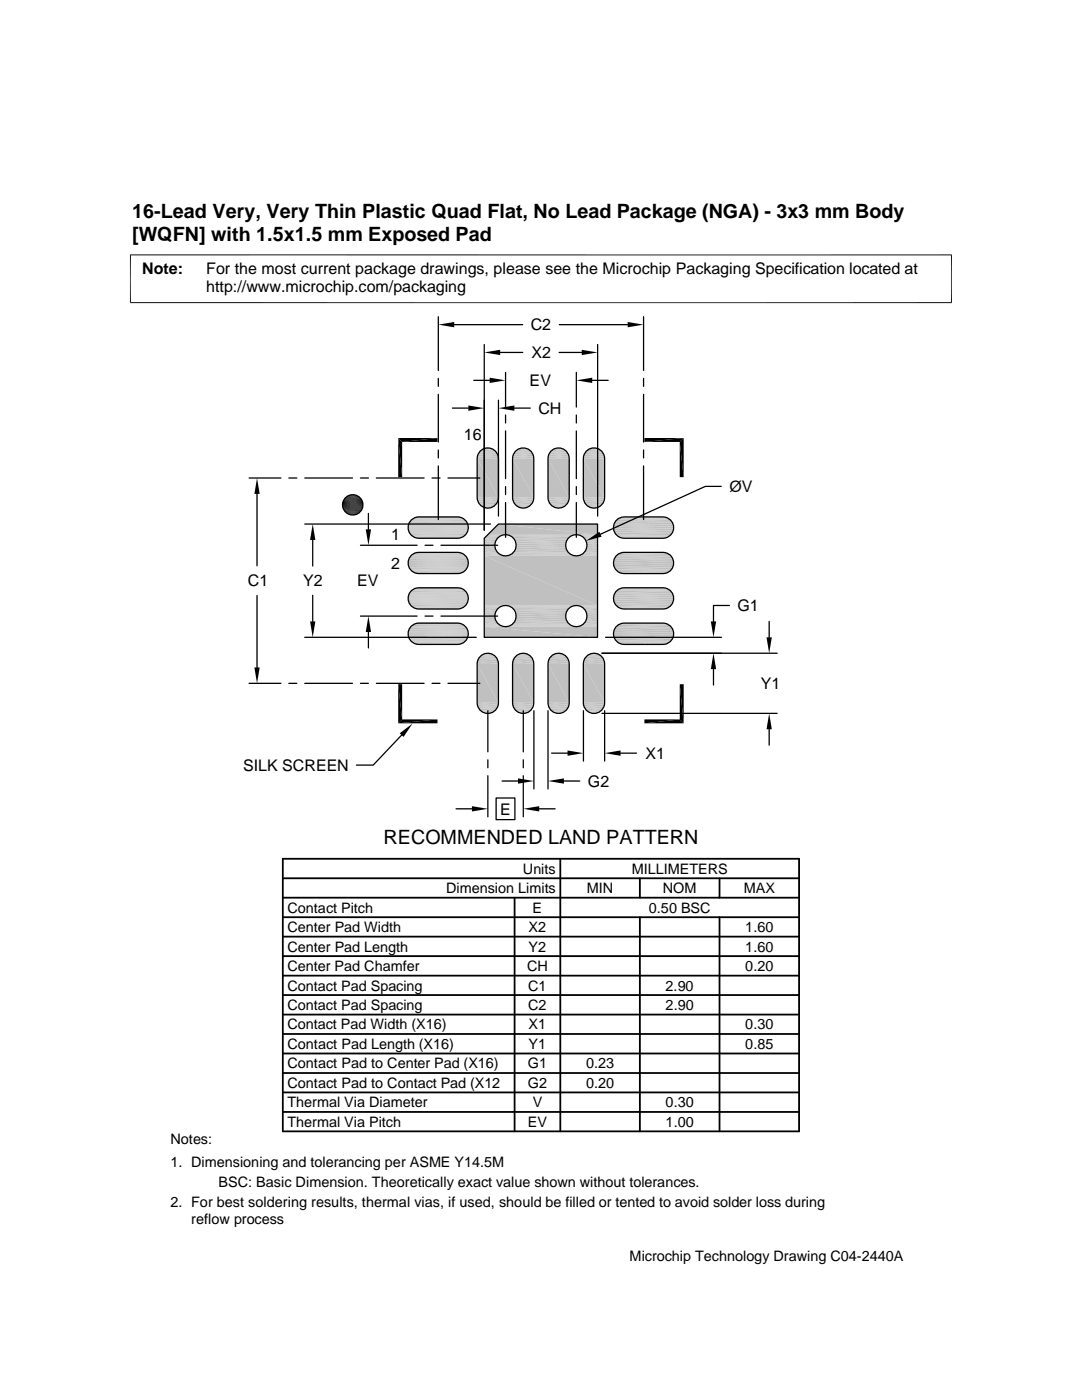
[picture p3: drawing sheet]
<svg xmlns="http://www.w3.org/2000/svg" width="216mm" height="279mm" viewBox="0 0 216 279" stroke-linecap="round" stroke-linejoin="round" font-family="sans-serif">
<g fill="#c0c0c0">
<path d="M96.9 89.4h.8z"/>
<path d="M104 89.4h.8z"/>
<path d="M111 89.4h.9z"/>
<path d="M118.1 89.4h.8z"/>
<path d="M117.7 89.6l.4-.2 1.2 .2z"/>
<path d="M118.1 89.4l1.2 .2z"/>
<path d="M110.7 89.6l.3-.2 1.3 .2z"/>
<path d="M111 89.4l1.3 .2z"/>
<path d="M103.6 89.6l.4-.2 1.2 .2z"/>
<path d="M104 89.4l1.2 .2z"/>
<path d="M96.5 89.6l.4-.2 1.2 .2z"/>
<path d="M96.9 89.4l1.2 .2z"/>
</g>
<path d="M117.3 89.7h2.4" fill="none" stroke="#c0c0c0" stroke-width=".2"/>
<path d="M117.7 89.6h1.6l.4 .1z" fill="#c0c0c0"/>
<path d="M110.3 89.7h2.3" fill="none" stroke="#c0c0c0" stroke-width=".2"/>
<path d="M110.7 89.6h1.6l.3 .1z" fill="#c0c0c0"/>
<path d="M103.2 89.7h2.4" fill="none" stroke="#c0c0c0" stroke-width=".2"/>
<path d="M103.6 89.6h1.6l.4 .1z" fill="#c0c0c0"/>
<path d="M96.2 89.7h2.3" fill="none" stroke="#c0c0c0" stroke-width=".2"/>
<path d="M96.5 89.6h1.6l.4 .1z" fill="#c0c0c0"/>
<path d="M95.8 89.9h3M102.9 89.9h3M110 89.9h3M117 89.9h3" fill="none" stroke="#c0c0c0" stroke-width=".28"/>
<path d="M95.6 90.2h3.5M102.6 90.2h3.6M109.7 90.2h3.5M116.8 90.2h3.5" fill="none" stroke="#c0c0c0" stroke-width=".32"/>
<path d="M95.4 90.5h3.9M102.4 90.5h4M109.5 90.5h3.9M116.6 90.5h3.9" fill="none" stroke="#c0c0c0" stroke-width=".36"/>
<path d="M95.2 90.9h4.2M102.3 90.9h4.2M109.4 90.9h4.1M116.4 90.9h4.2" fill="none" stroke="#c0c0c0" stroke-width=".4"/>
<path d="M95.2 91.3h4.3M102.3 91.3h4.2M109.3 91.3h4.3M116.4 91.3h4.2" fill="none" stroke="#c0c0c0" stroke-width=".42"/>
<g fill="#c0c0c0">
<path d="M116.4 91.5l4.3 7.8h-4.3z"/>
<path d="M116.4 91.5h4.3v7.8z"/>
<path d="M109.3 91.5l4.3 7.8h-4.3z"/>
<path d="M109.3 91.5h4.3v7.8z"/>
<path d="M102.3 91.5l4.2 7.8h-4.2z"/>
<path d="M102.3 91.5h4.2v7.8z"/>
<path d="M95.2 91.5l4.3 7.8h-4.3z"/>
<path d="M95.2 91.5h4.3v7.8z"/>
</g>
<path d="M95.2 99.5h4.3M95.2 99.9h4.2M102.3 99.5h4.2M102.3 99.9h4.2M109.3 99.5h4.3M109.4 99.9h4.1M116.4 99.5h4.3M116.4 99.9h4.2" fill="none" stroke="#c0c0c0" stroke-width=".38"/>
<path d="M95.4 100.2h3.9M102.4 100.2h4M109.5 100.2h3.9M116.5 100.2h4" fill="none" stroke="#c0c0c0" stroke-width=".34"/>
<path d="M95.5 100.6h3.6M102.6 100.6h3.6M109.7 100.6h3.6M116.7 100.6h3.6" fill="none" stroke="#c0c0c0" stroke-width=".32"/>
<path d="M95.8 100.8h3.1M102.8 100.8h3.2M109.9 100.8h3.1M117 100.8h3.1" fill="none" stroke="#c0c0c0" stroke-width=".28"/>
<path d="M96.1 101.1h2.5M103.1 101.1h2.6M110.2 101.1h2.5M117.2 101.1h2.6" fill="none" stroke="#c0c0c0" stroke-width=".2"/>
<g fill="#c0c0c0">
<path d="M117.6 101.2l1.5 .1h-1.2z"/>
<path d="M117.6 101.2h1.9l-.4 .1z"/>
<path d="M110.5 101.2l1.5 .1h-1.1z"/>
<path d="M110.5 101.2h1.9l-.4 .1z"/>
<path d="M103.5 101.2l1.5 .1h-1.2z"/>
<path d="M103.5 101.2h1.8l-.3 .1z"/>
<path d="M96.4 101.2l1.5 .1h-1.1z"/>
<path d="M96.4 101.2h1.9l-.4 .1z"/>
<path d="M117.9 101.3l.8 .1z"/>
<path d="M117.9 101.3h1.2z"/>
<path d="M110.9 101.3l.8 .1z"/>
<path d="M110.9 101.3h1.1z"/>
<path d="M103.8 101.3l.8 .1z"/>
<path d="M103.8 101.3h1.2z"/>
<path d="M96.8 101.3l.7 .1z"/>
<path d="M96.8 101.3h1.1z"/>
</g>
<g fill="none" stroke="#c0c0c0" stroke-width=".2">
<path d="M81.4 105.2h12M81.4 112.3h12M81.4 119.3h12M81.4 112.4h12M81.4 119.5h12M81.5 104.8h11.9M81.5 111.9h11.9M81.5 118.9h11.9M81.5 105.8h11.9M81.5 112.9h11.9M81.5 119.9h11.9M81.6 104.4h11.7"/>
<path d="M81.6 111.5h11.7M81.6 118.5h11.7M81.6 106.2h11.7M81.6 113.2h11.7M81.8 106.5h11.3M81.8 113.6h11.3M81.8 104.1h11.3M81.8 111.1h11.3M81.8 118.2h11.3M82.1 106.8h10.7M82.1 113.9h10.7M82.1 103.8h10.7"/>
<path d="M82.1 110.8h10.7M82.1 117.9h10.7M82.1 114h10.7M82.1 103.6h10.7M82.1 110.7h10.7M82.1 117.8h10.7M82.4 103.5h10.1M82.4 110.6h10.1M82.4 117.6h10.1M82.4 107.1h10.1M82.4 114.1h10.1M82.4 103.4h10"/>
<path d="M82.4 110.5h10M82.4 117.5h10M82.4 107.2h10M82.4 114.2h10M82.7 107.3h9.4M82.7 114.3h9.4M82.7 103.3h9.4M82.7 110.4h9.4M82.7 117.5h9.4M82.8 103.3h9.3M82.8 110.3h9.3M82.8 117.4h9.3"/>
<path d="M82.8 107.3h9.3M82.8 114.4h9.3M83.1 107.4h8.6M83.1 114.4h8.6M83.1 103.2h8.6M83.1 110.3h8.6M83.1 117.3h8.6M83.2 110.3h8.5M123.4 107.2h10M123.4 114.2h10M123.4 103.4h10M123.4 110.5h10"/>
<path d="M123.4 117.5h10M123.8 103.3h9.3M123.8 110.3h9.3M123.8 117.4h9.3M123.8 107.3h9.3M123.8 114.4h9.3M124.1 107.4h8.6M124.1 114.5h8.6M124.1 103.2h8.6M124.1 110.3h8.6M124.1 117.3h8.6M81.4 126.6h12"/>
<path d="M81.5 126h11.9M81.5 127h11.9M81.6 125.6h11.7M81.6 120.3h11.7M81.6 127.4h11.7M81.8 120.6h11.3M81.8 127.7h11.3M81.8 125.3h11.3M82.1 121h10.7M82.1 128h10.7M82.1 125h10.7M82.1 121.1h10.7"/>
<path d="M82.1 128.2h10.7M82.4 124.7h10.1M82.4 121.2h10.1M82.4 128.3h10.1M82.4 124.6h10M82.4 121.3h10M82.4 128.4h10M82.7 121.4h9.4M82.7 128.4h9.4M82.7 124.5h9.4M82.8 124.4h9.3M82.8 121.4h9.3"/>
<path d="M82.8 128.5h9.3M83.1 121.5h8.6M83.1 128.6h8.6M83.1 124.4h8.6M83.2 128.6h8.5M83.2 124.4h8.5M123.4 121.3h10M123.4 128.4h10M123.4 124.6h10M123.8 124.4h9.3M123.8 121.4h9.3M123.8 128.5h9.3"/>
<path d="M124.1 121.5h8.6M124.1 128.6h8.6M124.1 124.4h8.6"/>
</g>
<g fill="none" stroke="#c0c0c0" stroke-width=".23">
<path d="M81.4 119.1h12M81.4 112.7h12M81.5 106h11.9M81.5 104.6h11.9M81.5 111.7h11.9M81.7 106.4h11.5M81.7 113.4h11.5M81.7 104.2h11.5M81.7 111.3h11.5M81.7 118.4h11.5M81.9 111h11.1M81.9 118h11.1"/>
<path d="M81.9 113.7h11.1M123.1 103.6h10.6M123.1 110.7h10.6M123.1 117.7h10.6M123.1 114h10.6M81.5 120.1h11.9M81.5 127.2h11.9M81.5 125.8h11.9M81.7 120.5h11.5M81.7 127.5h11.5M81.7 125.4h11.5M81.9 120.8h11.1"/>
<path d="M123.1 121.1h10.6M123.1 128.2h10.6"/>
</g>
<path d="M122.8 103.9h11.2M122.8 110.9h11.2M122.8 118h11.2M122.8 113.8h11.2M122.8 120.8h11.2M122.8 127.9h11.2" fill="none" stroke="#c0c0c0" stroke-width=".3"/>
<g fill="none" stroke="#c0c0c0" stroke-width=".21">
<path d="M81.4 105.4h12M81.4 105h12M81.4 112.1h12M81.4 105.6h12M81.4 119.7h12M81.5 113.1h11.9M81.5 118.7h11.9M81.9 103.9h11.1M81.9 106.7h11.1M82.1 107h10.7M81.4 126.4h12M81.4 126.2h12"/>
<path d="M81.4 126.8h12M81.9 125.1h11.1M81.9 127.9h11.1M82.1 124.8h10.7"/>
</g>
<path d="M122.6 104.2h11.6M122.6 111.3h11.6M122.6 106.4h11.6M122.6 125.4h11.6M122.6 120.5h11.6M122.6 127.6h11.6" fill="none" stroke="#c0c0c0" stroke-width=".34"/>
<path d="M122.5 106.1h11.8M122.5 113.1h11.8M122.5 104.5h11.8M122.5 111.6h11.8M122.5 118.6h11.8M122.5 120.2h11.8M122.5 127.2h11.8M122.5 125.7h11.8" fill="none" stroke="#c0c0c0" stroke-width=".36"/>
<path d="M122.4 104.9h12M122.4 112h12M122.4 105.7h12M122.4 112.4h12M122.4 119.4h12M122.4 119.8h12M122.4 126.1h12M122.4 126.9h12" fill="none" stroke="#c0c0c0" stroke-width=".38"/>
<path d="M122.4 119h12M122.4 105.3h12M122.4 112.7h12M122.4 126.5h12" fill="none" stroke="#c0c0c0" stroke-width=".4"/>
<path d="M122.8 106.7h11.2M122.8 125.1h11.2" fill="none" stroke="#c0c0c0" stroke-width=".28"/>
<path d="M123.1 107h10.6M123.1 124.8h10.6" fill="none" stroke="#c0c0c0" stroke-width=".25"/>
<path d="M122.6 118.3h11.6M122.6 113.5h11.6" fill="none" stroke="#c0c0c0" stroke-width=".32"/>
<g fill="#c0c0c0">
<path d="M118.4 130.4h.2z"/>
<path d="M118.1 130.4h.8z"/>
<path d="M118.4 130.4h.5z"/>
<path d="M110.9 130.5h1.1z"/>
<path d="M111.3 130.4l.7 .1z"/>
<path d="M103.8 130.5h1.2z"/>
<path d="M104.2 130.4l.8 .1z"/>
<path d="M96.8 130.5h1.1z"/>
<path d="M97.1 130.4l.8 .1z"/>
<path d="M117.7 130.5l.4-.1 1.2 .1z"/>
<path d="M118.1 130.4l1.2 .1z"/>
<path d="M110.5 130.6l.4-.1 1.5 .1z"/>
<path d="M110.9 130.5h1.1l.4 .1z"/>
<path d="M103.5 130.6l.3-.1 1.5 .1z"/>
<path d="M103.8 130.5h1.2l.3 .1z"/>
<path d="M96.4 130.6l.4-.1 1.5 .1z"/>
<path d="M96.8 130.5h1.1l.4 .1z"/>
</g>
<path d="M117.3 130.6h2.4" fill="none" stroke="#c0c0c0" stroke-width=".2"/>
<path d="M117.7 130.5h1.6l.4 .2z" fill="#c0c0c0"/>
<path d="M96.1 130.7h2.5M103.1 130.7h2.6M110.2 130.7h2.5" fill="none" stroke="#c0c0c0" stroke-width=".2"/>
<path d="M117 130.9h3" fill="none" stroke="#c0c0c0" stroke-width=".25"/>
<path d="M95.8 130.9h3.1M102.8 130.9h3.2M109.9 130.9h3.1" fill="none" stroke="#c0c0c0" stroke-width=".28"/>
<path d="M95.4 131.6h3.9M102.4 131.6h4M109.5 131.6h3.9M116.8 131.1h3.5" fill="none" stroke="#c0c0c0" stroke-width=".34"/>
<path d="M95.5 131.2h3.6M102.6 131.2h3.6M109.7 131.2h3.6" fill="none" stroke="#c0c0c0" stroke-width=".32"/>
<path d="M116.6 131.5h3.9" fill="none" stroke="#c0c0c0" stroke-width=".36"/>
<path d="M116.4 132.3h4.2M116.4 131.9h4.2" fill="none" stroke="#c0c0c0" stroke-width=".4"/>
<path d="M95.2 132.3h4.3M95.2 131.9h4.2M102.3 132.3h4.2M102.3 131.9h4.2M109.3 132.3h4.3M109.4 131.9h4.1" fill="none" stroke="#c0c0c0" stroke-width=".38"/>
<g fill="#c0c0c0">
<path d="M116.4 132.5l4.3 7.8h-4.3z"/>
<path d="M116.4 132.5h4.3v7.8z"/>
<path d="M109.3 132.5l4.3 7.8h-4.3z"/>
<path d="M109.3 132.5h4.3v7.8z"/>
<path d="M102.3 132.5l4.2 7.8h-4.2z"/>
<path d="M102.3 132.5h4.2v7.8z"/>
<path d="M95.2 132.5l4.3 7.8h-4.3z"/>
<path d="M95.2 132.5h4.3v7.8z"/>
</g>
<path d="M95.2 140.5h4.3M102.3 140.5h4.2M109.3 140.5h4.3M116.4 140.5h4.3" fill="none" stroke="#c0c0c0" stroke-width=".4"/>
<path d="M95.2 140.8h4.2M102.3 140.8h4.2M109.4 140.8h4.1M116.4 140.8h4.2" fill="none" stroke="#c0c0c0" stroke-width=".38"/>
<path d="M95.4 141.2h3.9M102.4 141.2h4M109.5 141.2h3.9M116.5 141.2h4" fill="none" stroke="#c0c0c0" stroke-width=".34"/>
<path d="M95.5 141.5h3.6M102.6 141.5h3.6M109.7 141.5h3.6M116.7 141.5h3.6" fill="none" stroke="#c0c0c0" stroke-width=".32"/>
<path d="M95.8 141.8h3.1M102.8 141.8h3.2M109.9 141.8h3.1M117 141.8h3.1" fill="none" stroke="#c0c0c0" stroke-width=".25"/>
<path d="M96.1 142h2.5M103.1 142h2.6M110.2 142h2.5M117.2 142h2.6" fill="none" stroke="#c0c0c0" stroke-width=".21"/>
<g fill="#c0c0c0">
<path d="M117.6 142.2l1.5 .1h-1.2z"/>
<path d="M117.6 142.2h1.9l-.4 .1z"/>
<path d="M110.5 142.2l1.5 .1h-1.1z"/>
<path d="M110.5 142.2h1.9l-.4 .1z"/>
<path d="M103.5 142.2l1.5 .1h-1.2z"/>
<path d="M103.5 142.2h1.8l-.3 .1z"/>
<path d="M96.4 142.2l1.5 .1h-1.1z"/>
<path d="M96.4 142.2h1.9l-.4 .1z"/>
<path d="M117.9 142.3l.8 .1z"/>
<path d="M117.9 142.3h1.2z"/>
<path d="M110.9 142.3l.8 .1z"/>
<path d="M110.9 142.3h1.1z"/>
<path d="M103.8 142.3l.8 .1z"/>
<path d="M103.8 142.3h1.2z"/>
<path d="M96.8 142.3l.7 .1z"/>
<path d="M96.8 142.3h1.1z"/>
<path d="M99.5 104.6l19.7 2.1h-21.9z"/>
<path d="M99.5 104.6h19.7v2.1z"/>
</g>
<g fill="none" stroke="#c0c0c0" stroke-width=".2">
<path d="M96.6 107.4h2.7M96.6 110.8h3.7M96.6 110.9h4.1M96.9 107h3M97.1 106.9h3.2M97.3 106.8h3.4M101 110.9h13.8M101 106.8h13.8M101.5 106.9h12.9M101.5 110.8h12.9M101.8 107h12.2M115.2 106.8h4"/>
<path d="M115.2 110.9h4M115.6 110.8h3.6M115.6 106.9h3.6M115.9 107h3.3"/>
</g>
<path d="M96.6 107.3h3M102.2 107.3h11.5M116.3 107.3h2.9" fill="none" stroke="#c0c0c0" stroke-width=".28"/>
<path d="M96.6 110.1h2.7M102.4 107.6h11M102.4 110.1h11M116.6 110.1h2.6M116.6 107.6h2.6" fill="none" stroke="#c0c0c0" stroke-width=".32"/>
<path d="M96.6 107.6h2.7" fill="none" stroke="#c0c0c0" stroke-width=".3"/>
<path d="M96.6 107.9h2.5M102.7 107.9h10.5M116.8 107.9h2.4" fill="none" stroke="#c0c0c0" stroke-width=".34"/>
<path d="M96.6 108.2h2.3M96.6 108.6h2.2M102.8 108.2h10.2M103 108.6h9.9M117 108.2h2.2M117.1 108.6h2.1" fill="none" stroke="#c0c0c0" stroke-width=".38"/>
<path d="M96.6 109h2.2M103 109h9.9M117.1 109h2.1" fill="none" stroke="#c0c0c0" stroke-width=".4"/>
<path d="M96.6 109.4h2.3M96.6 109.8h2.5M102.7 109.8h10.5M102.8 109.4h10.2M116.8 109.8h2.4M117 109.4h2.2" fill="none" stroke="#c0c0c0" stroke-width=".36"/>
<path d="M96.6 110.4h3M102.2 110.4h11.5M116.3 110.4h2.9" fill="none" stroke="#c0c0c0" stroke-width=".25"/>
<path d="M96.6 110.6h3.3M101.8 110.6h12.2M115.9 110.6h3.3" fill="none" stroke="#c0c0c0" stroke-width=".21"/>
<g fill="#c0c0c0">
<path d="M96.6 110.9l22.6 9.9h-22.6z"/>
<path d="M96.6 110.9h22.6v9.9z"/>
</g>
<g fill="none" stroke="#c0c0c0" stroke-width=".2">
<path d="M96.6 120.9h4.1M96.6 121h3.7M96.6 124.7h3.3M96.6 124.9h3.7M96.6 125h4.1M101 125h13.8M101 120.9h13.8M101.5 121h12.9M101.5 124.9h12.9M101.8 124.7h12.2M115.2 120.9h4M115.2 125h4"/>
<path d="M115.6 124.9h3.6M115.6 121h3.6M115.9 124.7h3.3"/>
</g>
<path d="M96.6 121.2h3.3M101.8 121.2h12.2M115.9 121.2h3.3" fill="none" stroke="#c0c0c0" stroke-width=".21"/>
<path d="M96.6 121.4h3M102.2 121.4h11.5M116.3 121.4h2.9" fill="none" stroke="#c0c0c0" stroke-width=".25"/>
<path d="M96.6 121.7h2.7M96.6 124.2h2.7M102.4 121.7h11M102.4 124.2h11M116.6 124.2h2.6M116.6 121.7h2.6" fill="none" stroke="#c0c0c0" stroke-width=".32"/>
<path d="M96.6 122h2.5M96.6 122.4h2.3M102.7 122h10.5M102.8 122.4h10.2M116.8 122h2.4M117 122.4h2.2" fill="none" stroke="#c0c0c0" stroke-width=".36"/>
<path d="M96.6 122.8h2.2M103 122.8h9.9M117.1 122.8h2.1" fill="none" stroke="#c0c0c0" stroke-width=".4"/>
<path d="M96.6 123.1h2.2M96.6 123.5h2.3M102.8 123.5h10.2M103 123.1h9.9M117 123.5h2.2M117.1 123.1h2.1" fill="none" stroke="#c0c0c0" stroke-width=".38"/>
<path d="M96.6 123.9h2.5M102.7 123.9h10.5M116.8 123.9h2.4" fill="none" stroke="#c0c0c0" stroke-width=".34"/>
<path d="M96.6 124.5h3M102.2 124.5h11.5M116.3 124.5h2.9" fill="none" stroke="#c0c0c0" stroke-width=".28"/>
<g fill="#c0c0c0">
<path d="M96.6 125.1l22.6 2.1h-22.6z"/>
<path d="M96.6 125.1h22.6v2.1z"/>
</g>
<g fill="none" stroke="#000" stroke-width=".25">
<path d="M87.5 63.2v10.7M87.5 75.5v1.6M87.5 78.7v9.5M90.6 64.8h13.7M94.5 75.9h3.2M96.6 68.7v37.1M99.5 79.9v23.1M99.8 70.3h4.5M100.9 74.3v6.9M111.6 70.3h4.5M111.6 64.8h13.6M115 74.3v6.9"/>
<path d="M118.2 75.9h3.1M119.3 68.7v34.3M128.4 63.2v10.7M128.4 75.5v1.6M128.4 78.7v9.5M49.7 95.4h6.3M51.3 98.6v14.3M57.6 95.4h1.6M60.8 95.4h9.5M71.9 95.4h1.6M75.1 95.4h9.5M86.2 95.4h1.6"/>
<path d="M87.5 89.8v1.6M87.5 93v10.7M89.4 95.4h6.4M90.3 81.4h3.2M95.9 89.9a2.12 2.12 0 0 1 2.3-.3 2.12 2.12 0 0 1 1.3 1.9v7.8a2.13 2.13 0 0 1-2.2 2.1 2.13 2.13 0 0 1-2.1-2.1v-7.8l.3-1.1zM100.9 82.8v1.6M100.9 86v9.5M100.9 97.1v1.6M102.6 81.4h3.2M103 89.9a2.12 2.12 0 0 1 2.3-.3 2.12 2.12 0 0 1 1.2 1.9v7.8a2.12 2.12 0 0 1-2.1 2.1 2.12 2.12 0 0 1-2.1-2.1v-7.8l.3-1.1zM110.1 89.9a2.12 2.12 0 0 1 2.2-.3 2.12 2.12 0 0 1 1.3 1.9v7.8a2.12 2.12 0 0 1-2.1 2.1 2.12 2.12 0 0 1-2.2-2.1v-7.8l.3-1.1zM115 82.8v1.6"/>
<path d="M115 86v9.5M115 97.1v1.6M117.1 89.9a2.12 2.12 0 0 1 2.3-.3 2.12 2.12 0 0 1 1.3 1.9v7.8a2.13 2.13 0 0 1-2.2 2.1 2.13 2.13 0 0 1-2.1-2.1v-7.8l.3-1.1zM128.4 89.8v1.6M128.4 93v10.7M143.9 97.1h-3.2l-20.9 9.5M51.3 118.9v14.3M60.8 104.6h37.1M62.4 107.8v5.2M62.4 118.8v5.2M71.9 108.8h11.3M73.5 102.5v3.1"/>
<path d="M82 103.9l.5-.4 1.1-.3h7.7a2.13 2.13 0 0 1 2.1 2.1 2.13 2.13 0 0 1-2.1 2.1h-7.7a2.12 2.12 0 0 1-2-1.2 2.12 2.12 0 0 1 .4-2.3zM82 118l.5-.4 1.1-.3h7.7a2.12 2.12 0 0 1 2.1 2.1 2.12 2.12 0 0 1-2.1 2.1h-7.7a2.12 2.12 0 0 1-2-1.2 2.12 2.12 0 0 1 .4-2.3zM82 110.9l.5-.4 1.1-.3h7.7a2.12 2.12 0 0 1 2.1 2.2 2.12 2.12 0 0 1-2.1 2.1h-7.7a2.12 2.12 0 0 1-2-1.3 2.12 2.12 0 0 1 .4-2.3zM84.8 108.8h1.6M88 108.8h11.3M99.5 104.6h19.7v22.6h-22.6v-19.8zM100.9 100.3v6.9M115 100.3v6.9M123.2 103.6l.6-.3 .7-.1h7.8a2.13 2.13 0 0 1 2.1 2.1 2.13 2.13 0 0 1-2.1 2.1h-7.8a2.13 2.13 0 0 1-2-1.4 2.13 2.13 0 0 1 .7-2.4zM123.2 110.7l.6-.3 .7-.2h7.8a2.12 2.12 0 0 1 2.1 2.2 2.12 2.12 0 0 1-2.1 2.1h-7.8a2.11 2.11 0 0 1-2-1.5 2.11 2.11 0 0 1 .7-2.3zM123.2 117.7l.6-.3 .7-.1h7.8a2.12 2.12 0 0 1 2.1 2.1 2.12 2.12 0 0 1-2.1 2.1h-7.8a2.12 2.12 0 0 1-2-1.4 2.12 2.12 0 0 1 .7-2.4zM49.7 136.4h6.3"/>
<path d="M57.6 136.4h1.6M60.8 127.2h34.2M60.8 136.4h9.5M71.9 123h11.3M71.9 136.4h1.6M73.5 126.1v3.2M75.1 136.4h9.5M82 125.1l.5-.4 1.1-.3h7.7a2.13 2.13 0 0 1 2.1 2.1 2.13 2.13 0 0 1-2.1 2.1h-7.7a2.12 2.12 0 0 1-2-1.2 2.12 2.12 0 0 1 .4-2.3zM84.8 123h1.6M86.2 136.4h1.6M88 123h11.3M89.4 136.4h6.4"/>
<path d="M95.8 131.1a2.12 2.12 0 0 1 2.3-.6 2.12 2.12 0 0 1 1.4 2v7.8a2.13 2.13 0 0 1-2.2 2.1 2.13 2.13 0 0 1-2.1-2.1v-7.8l.2-.8zM102.8 131.1a2.11 2.11 0 0 1 2.4-.6 2.11 2.11 0 0 1 1.3 2v7.8a2.12 2.12 0 0 1-2.1 2.1 2.12 2.12 0 0 1-2.1-2.1v-7.8l.1-.8zM109.9 131.1a2.12 2.12 0 0 1 2.3-.6 2.12 2.12 0 0 1 1.4 2v7.8a2.12 2.12 0 0 1-2.1 2.1 2.12 2.12 0 0 1-2.2-2.1v-7.8l.2-.8zM117 131.1a2.12 2.12 0 0 1 2.3-.6 2.12 2.12 0 0 1 1.4 2v7.8a2.13 2.13 0 0 1-2.2 2.1 2.13 2.13 0 0 1-2.1-2.1v-7.8l.2-.8zM120.1 130.4h35M120.8 127.2h23.2M123.2 124.8l.6-.3 .7-.1h7.8a2.13 2.13 0 0 1 2.1 2.1 2.13 2.13 0 0 1-2.1 2.1h-7.8a2.13 2.13 0 0 1-2-1.4 2.13 2.13 0 0 1 .7-2.4zM142.4 133.5v3.2M145.5 120.8h-3.1v3.2M153.5 124v3.2M80.1 146.7l-5.6 6h-3.4M97.3 141.8v8.3"/>
<path d="M97.3 151.6v1.6M97.3 154.8v8.2M99 159.3h3.7v4.3h-3.7zM100.2 155.9h3.2M104.4 141.8v8.3M104.4 151.6v1.6M104.4 154.8v8.2M106.5 141.8v15.7M109.3 141.8v15.7M110.1 150.3h3.1M112.5 155.9h3.2M116.4 141.8v10.1"/>
<path d="M120.1 142.4h35M120.6 141.8v10.1M123.8 150.3h3.2M153.5 145.5v3.2M91 161.4h3.2M107.6 161.4h3.2"/>
<circle cx="70.4" cy="100.8" r="2.03"/>
<circle cx="100.9" cy="108.8" r="2.12"/>
<circle cx="115" cy="108.8" r="2.12"/>
<circle cx="100.9" cy="123" r="2.12"/>
<circle cx="115" cy="123" r="2.12"/>
</g>
<g fill="none" stroke="#000" stroke-width=".36">
<path d="M56.4 175.3h103M56.4 171.4h103v54.4h-103zM56.4 179.2h103M102.7 179.2v46.6M111.8 171.4v54.4M127.7 175.3v3.9M143.6 175.3v3.9M56.4 186.9h103M56.4 183h103M56.4 190.8h103M56.4 198.6h103M56.4 194.7h103"/>
<path d="M127.7 183v42.8M143.6 183v42.8M56.4 202.5h103M56.4 206.4h103M56.4 214.1h103M56.4 210.2h103M56.4 218h103M56.4 221.9h103"/>
</g>
<g fill="#000">
<path d="M87.5 64.8l3.1-.5v1zM97.7 75.4l3.2 .5-3.2 .5zM96.6 70.3l3.2-.5v1.1zM116.1 69.8l3.2 .5-3.2 .6zM115 75.9l3.2-.5v1zM125.2 64.3l3.2 .5-3.2 .5zM51.3 95.4l.5 3.2h-1zM69.6 98.9l1.8 .1zM69.6 98.9h1.6zM69.7 98.8l1.5 .1zM69.7 98.8h1.3zM70 98.8h1z"/>
<path d="M70 98.8h.9zM70.1 98.7l.8 .1zM70.1 98.7h.5zM79.5 87.4l.7 7.8h-.7zM79.5 87.4h7.8l-7.1 .8zM79.5 87.4l.7 .8v7zM80.2 88.2l7.1-.8v.8zM93.5 80.9l3.1 .5-3.1 .6zM99.5 81.4l3.1-.5v1.1zM128.6 87.4h7.8l-7.8 .8zM128.6 88.2l7.8-.8-.8 .8zM135.6 88.2l.8 7h-.8z"/>
<path d="M135.6 88.2l.8-.8v7.8zM62.4 104.6l.5 3.2h-1zM69.4 102.5l1.8 .1zM69.6 102.6l1.4 .1zM69.6 102.6h1.6zM69.7 102.7h1.2zM69.7 102.7h1.3zM70 102.7l.6 .1zM70 102.7h.9zM70.1 102.8h.5zM73 105.6h1l-.5 3.2zM116.9 107.9l2.7-1.8 .4 1z"/>
<path d="M50.8 133.2h1l-.5 3.2zM61.9 124h1l-.5 3.2zM73.5 123l.5 3.1h-1zM135.6 136.5l.8 7.9-.8-.8zM135.6 136.5h.8v7.9zM142.4 130.4l.5 3.1h-1.1zM141.8 124h1.1l-.5 3.2zM153 127.2h1l-.5 3.2zM79.5 136.5l.7 7.1-.7 .8zM79.8 146.3l2.5-1.9-1.8 2.7zM79.5 136.5h.7v7.1zM79.5 144.4l7.8-.8v.8z"/>
<path d="M79.5 144.4l.7-.8h7.1zM103.4 155.3l3.1 .6-3.1 .5zM109.3 155.9l3.2-.6v1.1zM113.2 149.8l3.2 .5-3.2 .5zM120.6 150.3l3.2-.5v1zM128.6 143.6h7l-7 .8zM128.6 144.4l7-.8 .8 .8zM153.5 142.4l.5 3.1h-1zM94.2 160.9l3.1 .5-3.1 .5zM104.4 161.4l3.2-.5v1z"/>
</g>
<g fill="none" stroke="#000" stroke-width=".2">
<path d="M26 50.8v9.7M189.9 50.8v9.7M189.9 50.9h-164M25.9 60.4h164M68.5 99.9h3.8M68.6 99.7h3.6M68.7 99.6h3.4M68.8 99.4h3.2M68.9 99.3h3M69.1 99.2h2.6M69.2 99h2.4M69.4 99h2"/>
<path d="M68.4 100.5h4M68.4 100.7h4M68.4 100.8h4M68.4 101h4M68.4 100.3h4M68.4 101.2h4M68.4 101.4h3.9M68.4 100.1h3.9M68.5 101.6h3.8M68.6 101.8h3.6M68.7 101.9h3.4M68.8 102.1h3.2"/>
<path d="M68.9 102.2h3M69.1 102.4h2.6M69.2 102.5h2.4M69.4 102.6h2"/>
</g>
<g font-size="3.9">
<text x="26.4" y="43.5">16-Lead Very, Very Thin Plastic Quad Flat, No Lead Package (NGA) - 3x3 mm Body</text>
<text x="26.4" y="48">[WQFN] with 1.5x1.5 mm Exposed Pad</text>
<text x="76.5" y="168.4">RECOMMENDED LAND PATTERN</text>
</g>
<g font-size="3.2">
<text x="28.4" y="54.6">Note:</text>
<text x="41.1" y="58.3">http://www.microchip.com/packaging</text>
<text x="41.1" y="54.6">For the most current package drawings, please see the Microchip Packaging Specification located at</text>
<text x="105.9" y="65.9">C2</text>
<text x="106.1" y="71.5">X2</text>
<text x="105.7" y="77">EV</text>
<text x="107.4" y="82.6">CH</text>
<text x="92.6" y="87.8">16</text>
<text x="145.6" y="98.2">ØV</text>
<text x="78.1" y="107.7">1</text>
<text x="78.1" y="113.5">2</text>
<text x="49.5" y="117">C1</text>
<text x="60.5" y="117">Y2</text>
<text x="71.3" y="117">EV</text>
<text x="147.2" y="122">G1</text>
<text x="151.8" y="137.5">Y1</text>
<text x="48.5" y="153.8">SILK SCREEN</text>
<text x="128.8" y="151.4">X1</text>
<text x="117.3" y="157">G2</text>
<text x="99.8" y="162.6">E</text>
</g>
<g font-size="2.9">
<text x="89" y="178.2">Dimension Limits</text>
<text x="104.3" y="174.4">Units</text>
<text x="117.1" y="178.2">MIN</text>
<text x="126" y="174.4">MILLIMETERS</text>
<text x="132.3" y="178.2">NOM</text>
<text x="148.4" y="178.2">MAX</text>
<text x="57.3" y="182.1">Contact Pitch</text>
<text x="106.3" y="182.1">E</text>
<text x="129.5" y="182.1">0.50 BSC</text>
<text x="57.3" y="186">Center Pad Width</text>
<text x="57.3" y="189.9">Center Pad Length</text>
<text x="105.5" y="189.9">Y2</text>
<text x="105.5" y="186">X2</text>
<text x="148.7" y="189.9">1.60</text>
<text x="148.7" y="186">1.60</text>
<text x="57.3" y="197.7">Contact Pad Spacing</text>
<text x="57.3" y="193.8">Center Pad Chamfer</text>
<text x="105.2" y="193.8">CH</text>
<text x="105.4" y="197.7">C1</text>
<text x="132.8" y="197.7">2.90</text>
<text x="148.7" y="193.8">0.20</text>
<text x="57.3" y="201.6">Contact Pad Spacing</text>
<text x="105.4" y="201.6">C2</text>
<text x="132.8" y="201.6">2.90</text>
<text x="57.3" y="209.3">Contact Pad Length (X16)</text>
<text x="57.3" y="205.4">Contact Pad Width (X16)</text>
<text x="105.5" y="209.3">Y1</text>
<text x="105.5" y="205.4">X1</text>
<text x="148.7" y="209.3">0.85</text>
<text x="148.7" y="205.4">0.30</text>
<text x="57.3" y="213.2">Contact Pad to Center Pad (X16)</text>
<text x="105.3" y="213.2">G1</text>
<text x="116.9" y="213.2">0.23</text>
<text x="57.3" y="221">Thermal Via Diameter</text>
<text x="57.3" y="217.1">Contact Pad to Contact Pad (X12</text>
<text x="105.3" y="217.1">G2</text>
<text x="106.3" y="221">V</text>
<text x="116.9" y="217.1">0.20</text>
<text x="132.8" y="221">0.30</text>
<text x="57.3" y="224.9">Thermal Via Pitch</text>
<text x="105.3" y="224.9">EV</text>
<text x="132.8" y="224.9">1.00</text>
<text x="34" y="228.3">Notes:</text>
<text x="34" y="232.9">1. Dimensioning and tolerancing per ASME Y14.5M</text>
<text x="43.6" y="236.9">BSC: Basic Dimension. Theoretically exact value shown without tolerances.</text>
<text x="34" y="241">2. For best soldering results, thermal vias, if used, should be filled or tented to avoid solder loss during</text>
<text x="38.1" y="244.3">reflow process</text>
<text x="125.6" y="251.7">Microchip Technology Drawing C04-2440A</text>
</g>
</svg>
